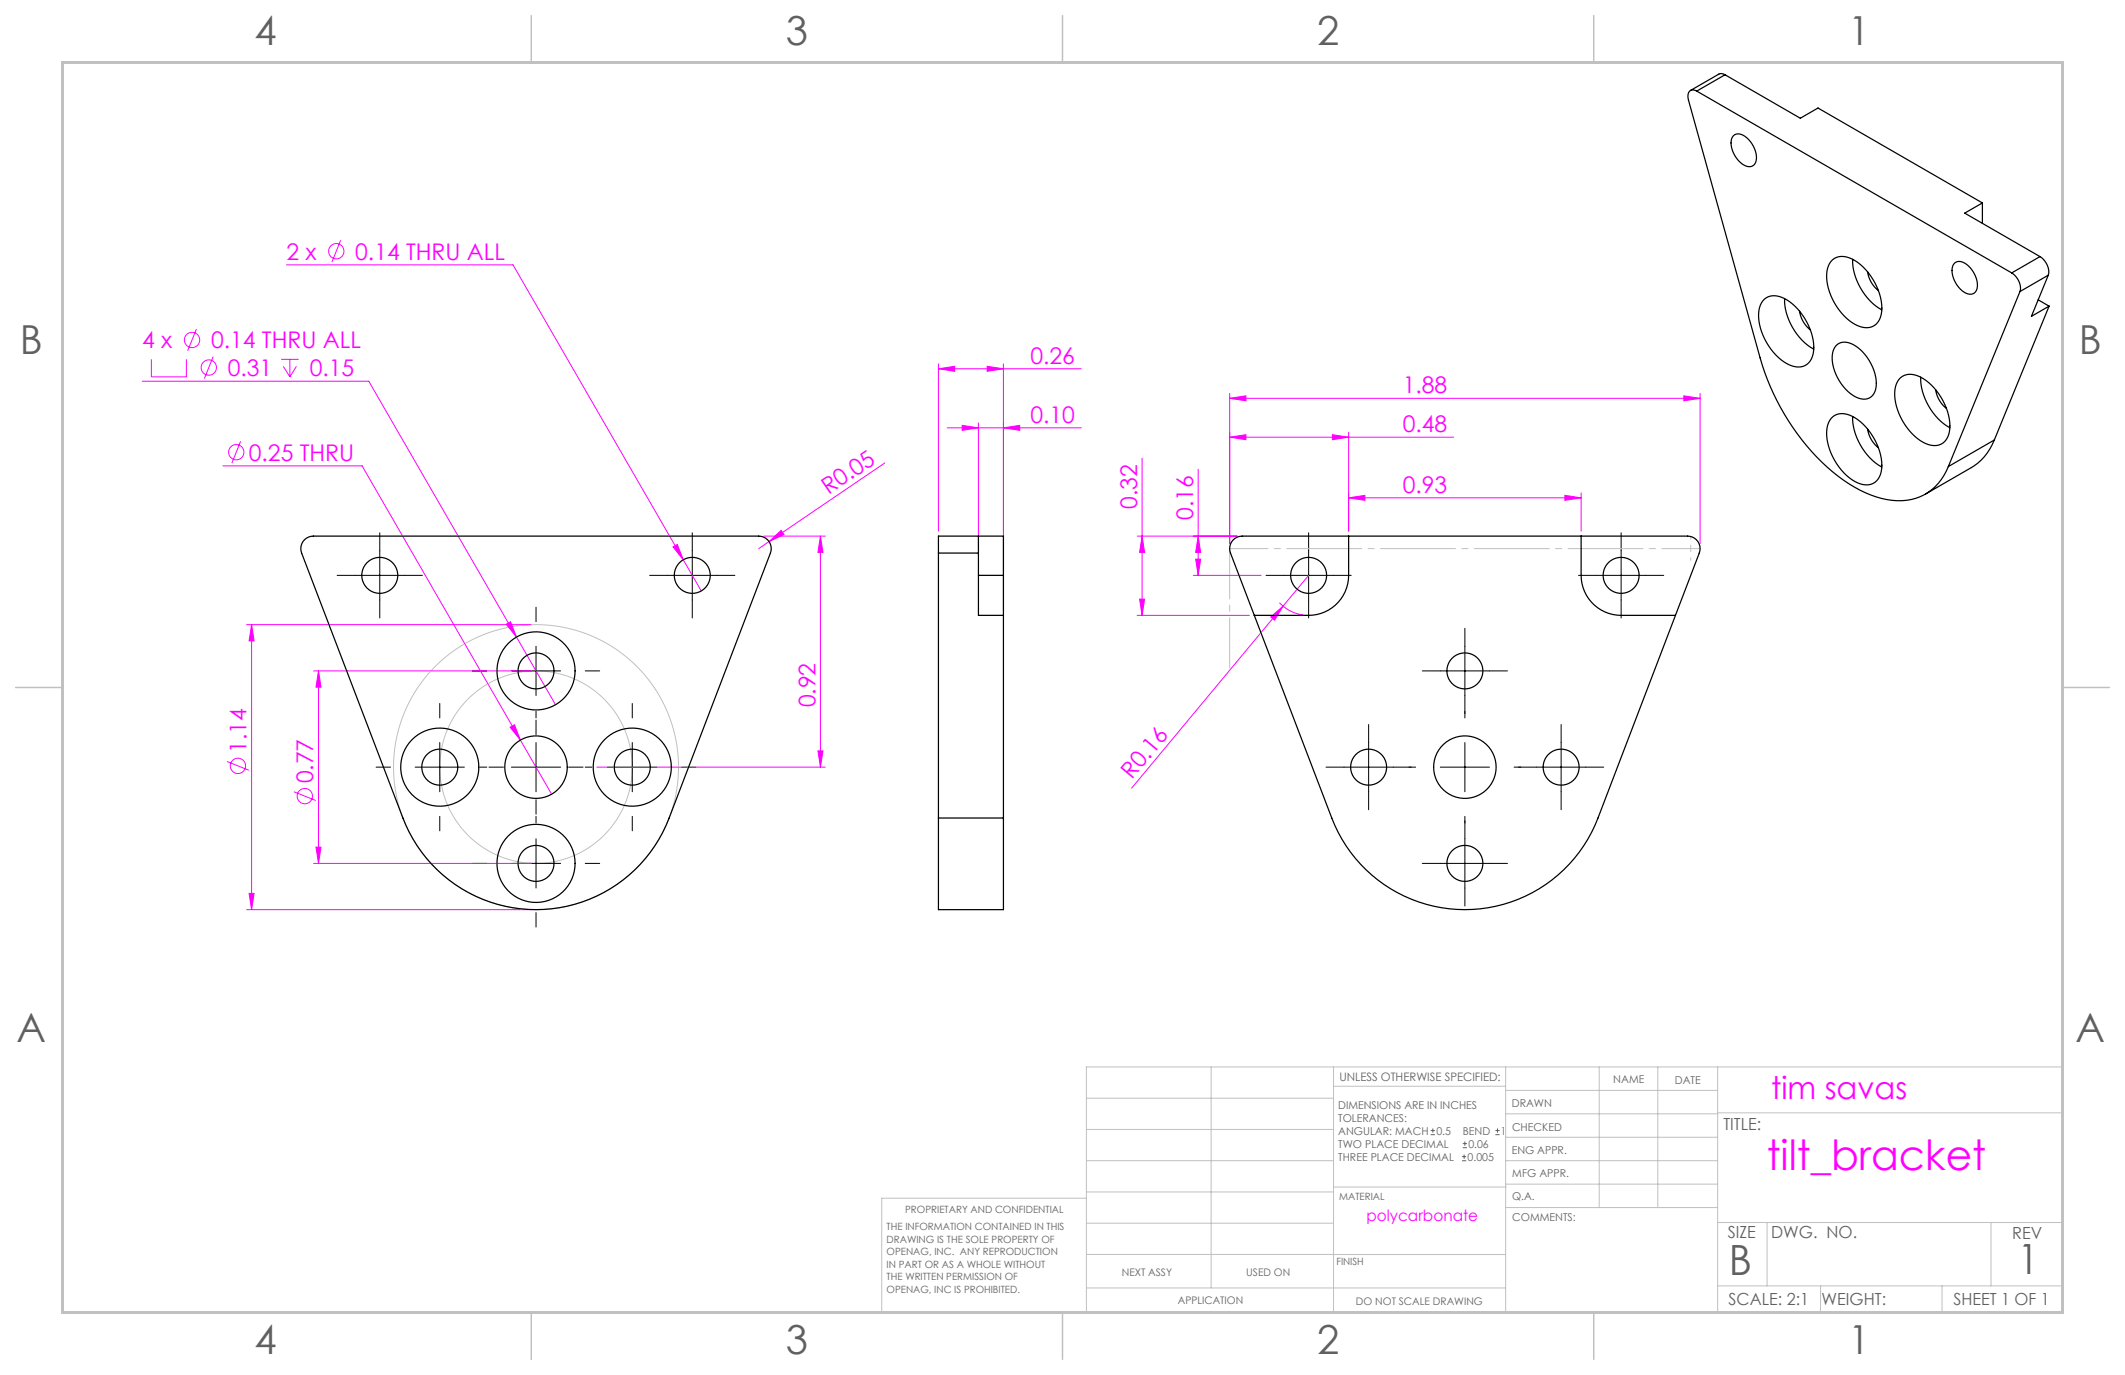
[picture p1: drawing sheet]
<svg xmlns="http://www.w3.org/2000/svg" width="432mm" height="279mm" viewBox="0 0 432 279" stroke-linecap="round" stroke-linejoin="round" font-family="sans-serif">
<g fill="none" stroke="#f0f" stroke-width=".2">
<path d="M58.2 53.8h46l34.6 59.9M69.2 48.8l-1.8 4.5M28.9 77.5h46l30.1 52M30.8 73v3.6h7.1v-3.6M39.9 66.9l-1.8 4.4M43.3 72.5l-1.8 4.4M57.1 73h3.6M57.6 74.4l1.3 2.2M58.9 73v3.6M60.2 74.4l-1.3 2.2M190.7 74.9l3.3-.5v1zM190.7 73.9v34"/>
<path d="M190.7 74.9h29M200.6 74.4l3.3 .5-3.3 .5zM203.9 73.9v50.1M249.9 79.9v30.6M345.5 79.9v30.6M45.3 94.7h28.3l32.1 55.7M48.9 89.7l-1.8 4.4M179.8 94.1l-25.6 17.4M192.5 86.9h27.2M195.5 86.4l3.3 .5-3.3 .5zM198.8 85.9v25.5M203.9 86.9l3.3-.5v1z"/>
<path d="M232.1 93.1v31.9M243.5 95.3v21.6M249.9 88.8l3.3-.5v1zM249.9 80.9l3.3-.5v1zM249.9 88.8h45.5M249.9 80.9h95.6M270.7 88.3l3.3 .5-3.3 .5zM274 87.8v20.1M342.2 80.4l3.3 .5-3.3 .5zM136.8 111.1l.8-.5 1.2 3.1zM138.8 113.7l3.7 6.4M155.2 108.9h12.5"/>
<path d="M156.3 110.1l2.4-2.3 .6 .8zM166.7 108.9l.5 3.3h-1zM166.7 108.9v47M231.1 108.9h20.3M232.1 108.9l.5 3.3h-1zM242.5 116.9h13.8M243 113.6h1l-.5 3.3zM243.5 108.9l.5 3.3h-1zM265.9 116.9l-36 43.3M274 101.2l3.3-.5v1zM274 101.2h47.3M318 100.7l3.3 .5-3.3 .5z"/>
<path d="M321.3 100.2v7.7M50.1 126.9h57.8M51.1 126.9l.5 3.3h-1zM51.1 126.9v57.9M63.7 136.3h44.2M64.7 136.3v39.1M64.7 136.3l.5 3.3h-1zM102.9 126.8l.8-.5 1.3 3.2zM105 129.5l7.9 13.7M231.1 125h22.8M231.6 121.7h1l-.5 3.3zM258.2 125.4l2.5-2.2-1.7 2.8z"/>
<path d="M260 122.5a8.1 8.1 0 0 0 4.9 2.5M46.1 154.7l4.5 1.8M103.7 147.8l.8-.5 1.2 3.1zM105.7 150.4l6.4 11M121.3 155.9h46.4M166.2 152.6h1l-.5 3.3zM59.7 160.9l4.5 1.8M63.7 175.4h44.2M64.2 172.1h1l-.5 3.3zM50.1 184.8h57.8M50.6 181.5h1l-.5 3.3z"/>
<circle cx="68.3" cy="51" r="1.56"/>
<circle cx="39" cy="69.1" r="1.56"/>
<circle cx="42.4" cy="74.7" r="1.56"/>
<circle cx="48" cy="91.9" r="1.56"/>
<circle cx="48.3" cy="155.6" r="1.56"/>
<circle cx="61.9" cy="161.8" r="1.56"/>
</g>
<path d="M290.7 230.6h.9M290.7 229.7h.9M291.2 229.3v.8M297.1 235.9h.8M297.1 235h.8M297.2 233.2h.9M297.2 232.4h.9M297.5 234.6v.8M297.7 232v.8M303.9 230.6h.8M303.9 229.7h.8M304.3 229.3v.8" fill="none" stroke="#606060" stroke-width=".2"/>
<g fill="none" stroke="#c0c0c0" stroke-width=".2">
<path d="M246.1 216.8v44.9M271 216.8v49.9M305.9 216.8v49.9M325 216.8v28.6M336.9 216.8v28.6M349 216.8v49.9M220.8 235.9h50.2M220.8 229.5h50.2M220.8 223.2h50.2M271 220.7h34.9M305.9 231.1h43.1M305.9 226.3h43.1"/>
<path d="M305.9 221.6h43.1M305.9 235.9h43.1M349 226.1h70.1M220.8 243.5h-41.6v23.2h239.9v-49.9h-198.3v49.9M220.8 254.9h85.1M220.8 248.6h50.2M220.8 242.2h50.2M271 241.2h35.1M305.9 240.6h43.1M306.1 245.4h42.9M349 248.4h70.1M359.1 248.4v12.9"/>
<path d="M404.6 248.4v12.9M220.8 261.7h85.1M349 261.3h70.1M369.9 261.3v5.4M394.6 261.3v5.4"/>
<circle cx="108.9" cy="155.9" r="29"/>
<circle cx="108.9" cy="155.9" r="19.6"/>
</g>
<g fill="none" stroke="#000" stroke-width=".2" stroke-dasharray="15.2 1.3 1.3 1.3">
<path d="M72.2 116.9h-3.7M77.2 111.9v-3.6M82.2 116.9h3.6M135.7 116.9h-3.7M140.7 111.9v-3.6M145.7 116.9h3.6M260.9 116.9h-3.6M265.9 111.9v-3.6M270.9 116.9h3.7M324.4 116.9h-3.6M329.4 111.9v-3.6M334.4 116.9h3.7"/>
<path d="M77.2 121.9v3.7M98.9 136.3h-2.9M108.9 126.3v-2.9M118.9 136.3h3M140.7 121.9v3.7M265.9 121.9v3.7M292.7 136.3h-3.7M297.7 131.3v-3.6M302.7 136.3h3.6M329.4 121.9v3.7M79.4 155.9h-3M89.4 145.9v-3"/>
<path d="M98.9 155.9h-1.3M99.4 155.9h2.9M108.9 145.9v-1.4M108.9 146.3v3M118.5 155.9h-3M118.9 155.9h1.4M128.5 145.9v-3M138.5 155.9h2.9M273.1 155.9h-3.7M278.1 150.9v-3.7M283.1 155.9h3.7M287.7 155.9h-1.4"/>
<path d="M297.7 145.9v-1.4M297.7 141.3v3.7M307.7 155.9h1.3M312.2 155.9h-3.6M317.2 150.9v-3.7M322.2 155.9h3.7M89.4 165.9v2.9M98.9 175.4h-2.9M108.9 165.9v1.3M108.9 165.4v-2.9M118.9 175.4h3M128.5 165.9v2.9"/>
<path d="M278.1 160.9v3.6M292.7 175.4h-3.7M297.7 165.9v1.3M297.7 170.4v-3.6M302.7 175.4h3.6M317.2 160.9v3.6M108.9 185.4v3M297.7 180.4v3.7"/>
</g>
<g fill="none" stroke="#000" stroke-width=".2">
<path d="M72.2 116.9h10M77.2 111.9v10M135.7 116.9h10M140.7 111.9v10M260.9 116.9h10M265.9 111.9v10M324.4 116.9h10M329.4 111.9v10M103.9 136.3h10M108.9 131.3v10M292.7 136.3h10M297.7 131.3v10"/>
<path d="M84.4 155.9h10M89.4 150.9v10M103.9 155.9h10M108.9 150.9v10M123.5 155.9h10M128.5 150.9v10M273.1 155.9h10M278.1 150.9v10M292.7 155.9h10M297.7 150.9v10M312.2 155.9h10M317.2 150.9v10"/>
<path d="M103.9 175.4h10M108.9 170.4v10M292.7 175.4h10M297.7 170.4v10"/>
</g>
<path d="M343.6 109v4.9" fill="none" stroke="#c0c0c0" stroke-width=".2" stroke-dasharray="15.2 1.3 1.3 1.3" stroke-dashoffset="14.7"/>
<path d="M249.9 111.5v24.2" fill="none" stroke="#c0c0c0" stroke-width=".2" stroke-dasharray="15.2 1.3 1.3 1.3" stroke-dashoffset="5"/>
<path d="M249.9 111.5h95.6" fill="none" stroke="#c0c0c0" stroke-width=".2" stroke-dasharray="15.2 1.3 1.3 1.3" stroke-dashoffset="7.4"/>
<path d="M107.9 3.2v9.5M215.9 3.2v9.5M323.8 3.2v9.5M3.2 139.7h9.5M419.1 139.7h9.5M107.9 266.7v9.5M215.9 266.7v9.5M323.8 266.7v9.5" fill="none" stroke="#c0c0c0" stroke-width=".3"/>
<path d="M12.7 12.7h406.4v254h-406.4z" fill="none" stroke="#c0c0c0" stroke-width=".6"/>
<g fill="#f0f">
<path d="M156.3 110.1l2.4-2.3 .6 .8z"/>
<path d="M258.2 125.4l2.5-2.2-1.7 2.8z"/>
<path d="M249.9 88.8l3.3-.5v1zM270.7 88.3l3.3 .5-3.3 .5z"/>
<path d="M249.9 80.9l3.3-.5v1zM342.2 80.4l3.3 .5-3.3 .5z"/>
<path d="M50.6 181.5h1l-.5 3.3zM51.1 126.9l.5 3.3h-1zM64.2 172.1h1l-.5 3.3zM64.7 136.3l.5 3.3h-1z"/>
<path d="M102.9 126.8l2.1 2.7-1.3-3.2zM136.8 111.1l2 2.6-1.2-3.1zM103.7 147.8l2 2.6-1.2-3.1zM195.5 86.4l3.3 .5-3.3 .5zM203.9 86.9l3.3-.5v1zM274 101.2l3.3-.5v1zM318 100.7l3.3 .5-3.3 .5z"/>
<path d="M243 113.6h1l-.5 3.3zM243.5 108.9l.5 3.3h-1zM231.6 121.7h1l-.5 3.3zM232.1 108.9l.5 3.3h-1z"/>
<path d="M166.7 108.9l.5 3.3h-1zM166.2 152.6h1l-.5 3.3z"/>
<path d="M190.7 74.9l3.3-.5v1zM200.6 74.4l3.3 .5-3.3 .5z"/>
</g>
<g fill="none" stroke="#000" stroke-width=".25">
<path d="M344.8 18.5a1.16 1.16 0 0 0-1.5 0 1.16 1.16 0 0 0-.3 1.4l14.7 52.8a46.9 46.9 0 0 0 16.8 24.8 19 19 0 0 0 12.9 4.2 10.4 10.4 0 0 0 8.5-6.9M344.8 18.5l64 37M350.5 15.2a1.27 1.27 0 0 0-1.2-.1l-5.8 3.3M350.5 15.2l-5.7 3.3M350.5 15.2l15.3 8.8 3.6-2 33.4 19.2M352.2 27.6a2.01 2.01 0 0 1 2.8 .5 5.2 5.2 0 0 1 1.7 4.9 1.57 1.57 0 0 1-2.5 .5 5.3 5.3 0 0 1-2.3-5.3zM372.4 52.8a3.7 3.7 0 0 1 4.5 .2 12 12 0 0 1 5.4 10.8 3.1 3.1 0 0 1-4.8 2.4 11.9 11.9 0 0 1-6.3-11.1l.2-.5a3.5 3.5 0 0 1 1-1.8zM376.5 52.7a12.2 12.2 0 0 0 5.9 10.3M379.5 55.3a5.9 5.9 0 0 0 2.2 3.7M397.1 53.5a2.01 2.01 0 0 1 2.8 .5 5.1 5.1 0 0 1 1.7 5 1.57 1.57 0 0 1-2.5 .4 5.3 5.3 0 0 1-2.3-5.3zM402.8 41.2l-3.6 2.1 15.3 8.8M402.8 41.2v4.2"/>
<path d="M408.8 55.5a3.6 3.6 0 0 1 1.7 3.7M410.5 59.2l-14.6 35.6M414.5 52.1a3.6 3.6 0 0 1 1.7 3.8M414.5 52.1l-5.7 3.4M416.2 55.9l-5.7 3.3M416.2 55.9l-3.4 8.4 3.6-2.1M358.5 60.8a3.7 3.7 0 0 1 4.6 .1 12 12 0 0 1 5.3 10.9 3.1 3.1 0 0 1-4.7 2.4 11.9 11.9 0 0 1-6.3-11.1l.1-.5a3.5 3.5 0 0 1 1-1.8zM362.6 60.7a12.2 12.2 0 0 0 6 10.2M365.7 63.2a5.9 5.9 0 0 0 2.2 3.8M373 70.3a2.72 2.72 0 0 1 3.5-.3 9.4 9.4 0 0 1 4.6 9 2.56 2.56 0 0 1-4.1 1.6 9.5 9.5 0 0 1-4.6-9zM386.2 76.7a3.7 3.7 0 0 1 4.6 .2 12 12 0 0 1 5.3 10.9 3.1 3.1 0 0 1-4.8 2.3 11.9 11.9 0 0 1-6.2-11l.1-.6a3.5 3.5 0 0 1 1-1.8zM390.3 76.6a12.2 12.2 0 0 0 5.9 10.3"/>
<path d="M393.3 79.2a5.9 5.9 0 0 0 2.2 3.8M414.2 60.9l2.2 1.3M416.4 62.2l-11.2 27.2M372.4 84.7a3.7 3.7 0 0 1 4.5 .2 12 12 0 0 1 5.4 10.9 3.1 3.1 0 0 1-4.8 2.3 11.9 11.9 0 0 1-6.3-11l.2-.6a3.5 3.5 0 0 1 1-1.8zM376.5 84.6a12.2 12.2 0 0 0 5.9 10.3M379.5 87.2a5.9 5.9 0 0 0 2.2 3.8M405.2 89.4a11.1 11.1 0 0 1-4.6 5.6l-9.3 5.4M405.2 89.4l-9.3 5.4M61.9 109.7a2.54 2.54 0 0 1 1.8-.8h90.5a2.54 2.54 0 0 1 2.3 3.5l-20.5 53.8a29 29 0 0 1-27.1 18.6 29 29 0 0 1-27-18.6l-20.6-53.8a2.54 2.54 0 0 1 .6-2.7zM190.7 112.4v-3.5h13.2v8M190.7 112.4h8.1M190.7 112.4v53.8"/>
<path d="M198.8 108.9v3.5M198.8 112.4v12.6h5.1M198.8 116.9h5.1M203.9 116.9v8.1M250.6 109.7a2.54 2.54 0 0 1 1.8-.8h90.5a2.54 2.54 0 0 1 2.4 3.5l-20.6 53.8a29 29 0 0 1-27 18.6 29 29 0 0 1-27.1-18.6l-20.6-53.8a2.54 2.54 0 0 1 .6-2.7zM274 108.9v8a8.1 8.1 0 0 1-8.1 8.1h-11M321.3 108.9v8a8.1 8.1 0 0 0 8.1 8.1h11.1M203.9 125v41.2M190.7 166.2v18.6h13.2v-18.6M190.7 166.2h13.2"/>
<circle cx="77.2" cy="116.9" r="3.7"/>
<circle cx="140.7" cy="116.9" r="3.7"/>
<circle cx="265.9" cy="116.9" r="3.7"/>
<circle cx="329.4" cy="116.9" r="3.7"/>
<circle cx="108.9" cy="136.3" r="3.7"/>
<circle cx="108.9" cy="136.3" r="7.9"/>
<circle cx="297.7" cy="136.3" r="3.7"/>
<circle cx="89.4" cy="155.9" r="3.7"/>
<circle cx="89.4" cy="155.9" r="7.9"/>
<circle cx="108.9" cy="155.9" r="6.3"/>
<circle cx="128.5" cy="155.9" r="3.7"/>
<circle cx="128.5" cy="155.9" r="7.9"/>
<circle cx="278.1" cy="155.9" r="3.7"/>
<circle cx="297.7" cy="155.9" r="6.3"/>
<circle cx="317.2" cy="155.9" r="3.7"/>
<circle cx="108.9" cy="175.4" r="3.7"/>
<circle cx="108.9" cy="175.4" r="7.9"/>
<circle cx="297.7" cy="175.4" r="3.7"/>
</g>
<text font-size="8.5" fill="#f0f" x="359" y="237.7">tilt_bracket</text>
<g font-size="8.5" fill="#606060">
<text x="351.3" y="259">B</text>
<text x="410" y="258.9">1</text>
</g>
<g font-size="8.1" fill="#606060">
<text x="51.7" y="9">4</text>
<text x="159.7" y="9">3</text>
<text x="267.6" y="9">2</text>
<text x="375.6" y="9">1</text>
<text x="4" y="72">B</text>
<text x="422.4" y="72">B</text>
<text x="3.3" y="211.7">A</text>
<text x="421.7" y="211.7">A</text>
<text x="51.7" y="275.2">4</text>
<text x="159.7" y="275.2">3</text>
<text x="267.6" y="275.2">2</text>
<text x="375.6" y="275.2">1</text>
</g>
<text font-size="6.3" fill="#f0f" x="359.9" y="223.4">tim savas</text>
<g font-size="4.7" fill="#f0f">
<text x="58.2" y="52.8">2 x</text>
<text x="72.2" y="52.8">0.14 THRU ALL</text>
<text x="28.9" y="70.8">4 x</text>
<text x="42.9" y="70.8">0.14 THRU ALL</text>
<text x="46.3" y="76.4">0.31</text>
<text x="62.9" y="76.4">0.15</text>
<text x="209.4" y="73.9">0.26</text>
<text x="285.1" y="79.9">1.88</text>
<text x="209.4" y="85.9">0.10</text>
<text x="285.1" y="87.8">0.48</text>
<text x="50.6" y="93.6">0.25 THRU</text>
<text x="168.3" y="100.6" transform="rotate(-34 168.3 100.6)">R0.05</text>
<text x="285.1" y="100.1">0.93</text>
<text x="231.1" y="103.5" transform="rotate(-90 231.1 103.5)">0.32</text>
<text x="242.5" y="105.7" transform="rotate(-90 242.5 105.7)">0.16</text>
<text x="165.7" y="143.7" transform="rotate(-90 165.7 143.7)">0.92</text>
<text x="50.1" y="153.1" transform="rotate(-90 50.1 153.1)">1.14</text>
<text x="63.7" y="159.2" transform="rotate(-90 63.7 159.2)">0.77</text>
<text x="230" y="158.5" transform="rotate(-50 230 158.5)">R0.16</text>
</g>
<g font-size="3.4" fill="#606060">
<text x="350.2" y="229.5">TITLE:</text>
<text x="351.1" y="251.6">SIZE</text>
<text x="359.9" y="251.6">DWG. NO.</text>
<text x="408.9" y="251.7">REV</text>
<text x="351.2" y="265.2">SCALE: 2:1</text>
<text x="370.1" y="265.3">WEIGHT:</text>
<text x="396.9" y="265.2">SHEET 1 OF 1</text>
</g>
<text font-size="3.2" fill="#f0f" x="277.7" y="248.2">polycarbonate</text>
<text font-size="2.4" fill="#606060" x="272.2" y="219.7">UNLESS OTHERWISE SPECIFIED:</text>
<g font-size="2.2" fill="#606060">
<text x="327.8" y="220.1">NAME</text>
<text x="340.3" y="220.2">DATE</text>
<text x="271.9" y="225.3">DIMENSIONS ARE IN INCHES</text>
<text x="271.9" y="227.9">TOLERANCES:</text>
<text x="307.2" y="224.9">DRAWN</text>
<text x="271.9" y="233.2">TWO PLACE DECIMAL</text>
<text x="271.9" y="230.6">ANGULAR: MACH</text>
<text x="291.9" y="230.6">0.5</text>
<text x="297.2" y="230.6">BEND</text>
<text x="298.4" y="233.2">0.06</text>
<text x="305" y="230.6">1</text>
<text x="307.3" y="229.8">CHECKED</text>
<text x="271.9" y="235.9">THREE PLACE DECIMAL</text>
<text x="298.2" y="235.9">0.005</text>
<text x="307.2" y="234.5">ENG APPR.</text>
<text x="307.3" y="239.2">MFG APPR.</text>
<text x="307.3" y="243.9">Q.A.</text>
<text x="307.3" y="248.1">COMMENTS:</text>
</g>
<g font-size="2.1" fill="#606060">
<text x="227.9" y="259.2">NEXT ASSY</text>
<text x="253.3" y="259.2">USED ON</text>
<text x="239.3" y="265">APPLICATION</text>
<text x="275.5" y="265.1">DO NOT SCALE DRAWING</text>
</g>
<g font-size="2" fill="#606060">
<text x="272.1" y="243.9">MATERIAL</text>
<text x="180.2" y="250">THE INFORMATION CONTAINED IN THIS</text>
<text x="183.9" y="246.4">PROPRIETARY AND CONFIDENTIAL</text>
<text x="180.2" y="252.5">DRAWING IS THE SOLE PROPERTY OF</text>
<text x="180.2" y="255.1">OPENAG, INC. ANY REPRODUCTION</text>
<text x="180.2" y="257.6">IN PART OR AS A WHOLE WITHOUT</text>
<text x="271.5" y="257">FINISH</text>
<text x="180.2" y="260.1">THE WRITTEN PERMISSION OF</text>
<text x="180.2" y="262.6">OPENAG, INC IS PROHIBITED.</text>
</g>
</svg>
